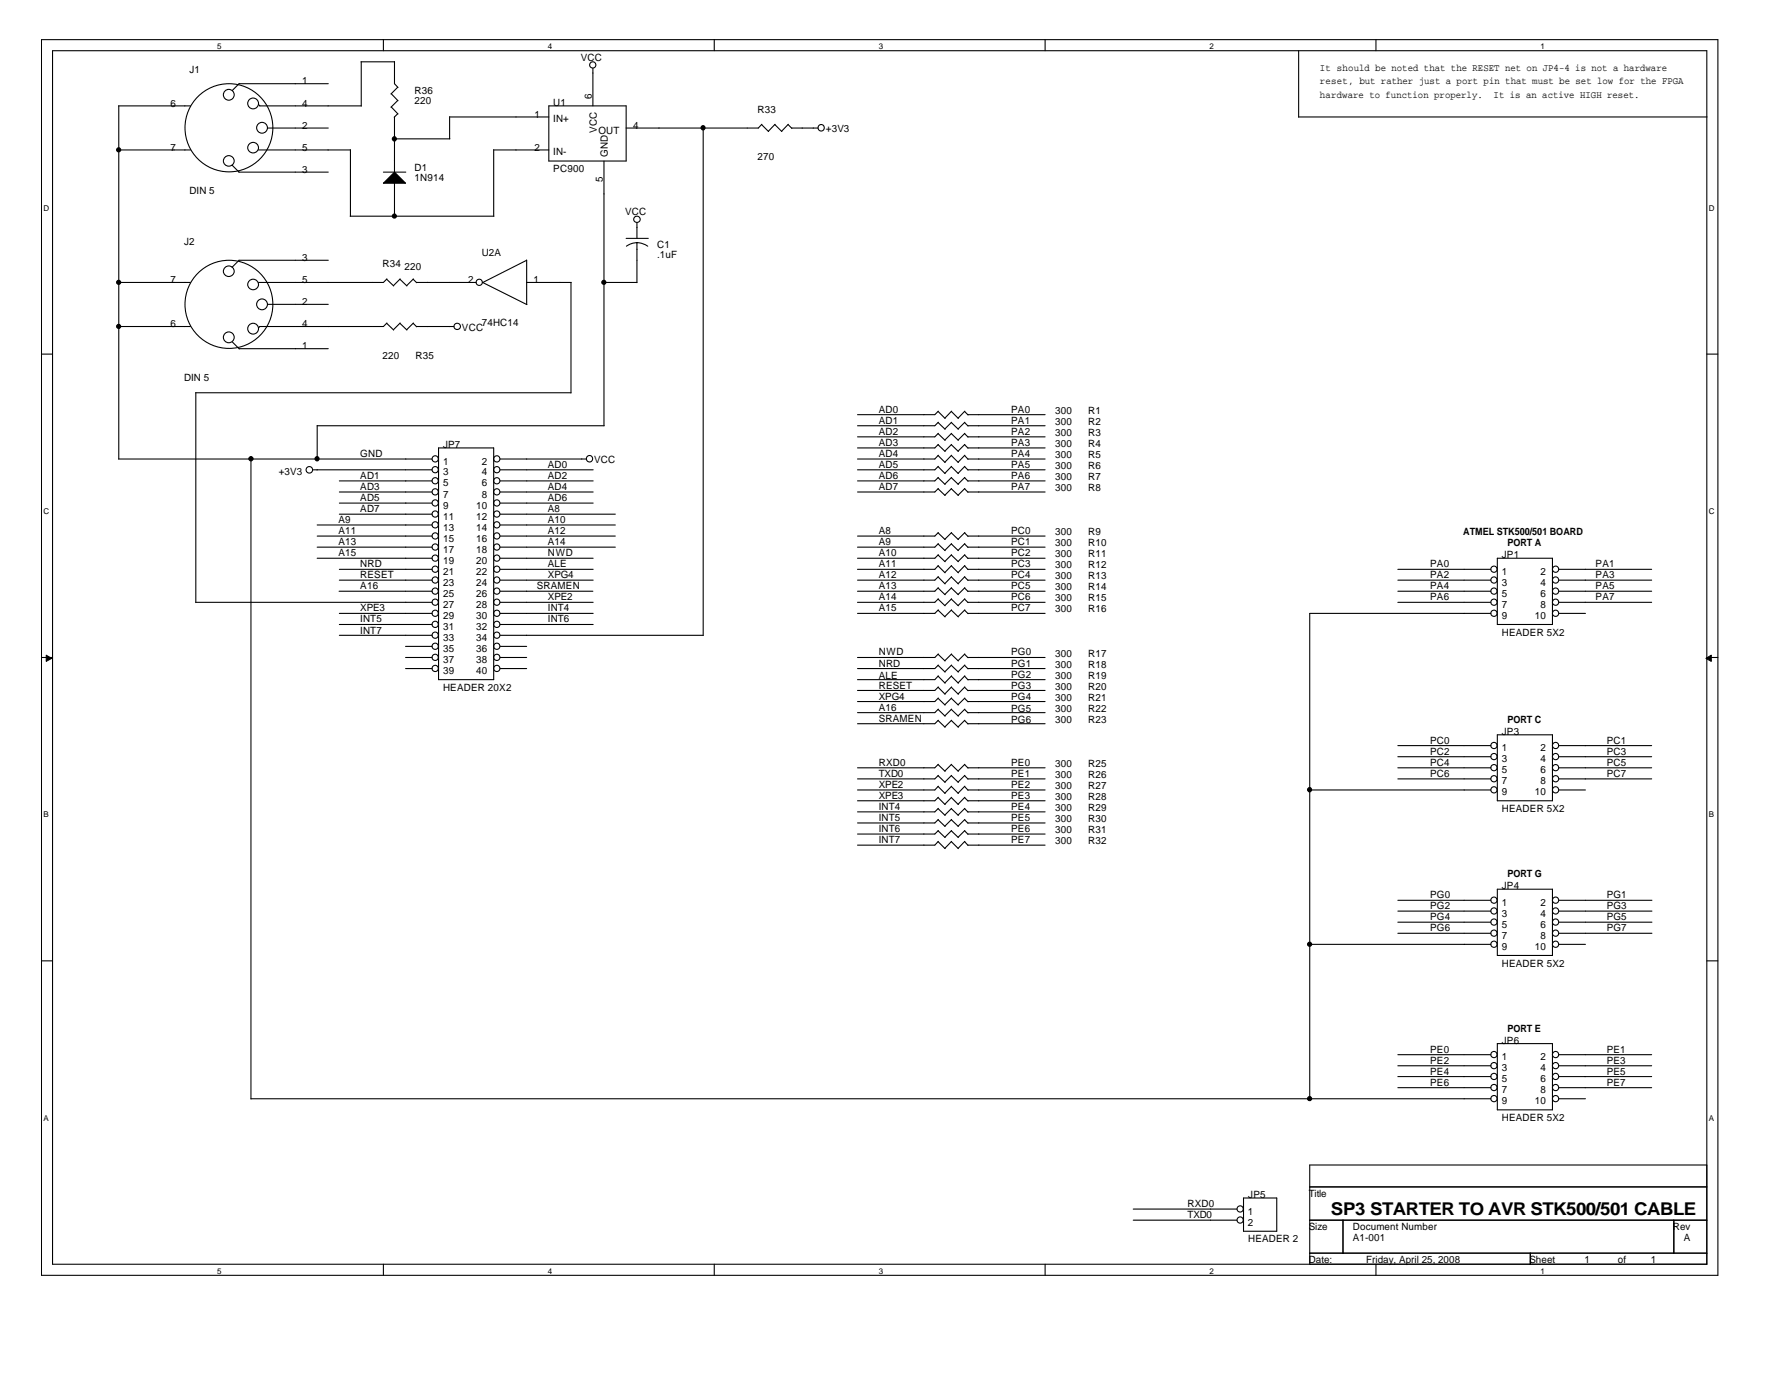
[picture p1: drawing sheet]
<svg xmlns="http://www.w3.org/2000/svg" width="279mm" height="216mm" viewBox="0 0 279 216" stroke-linecap="round" stroke-linejoin="round" font-family="sans-serif">
<g fill="none" stroke="#000" stroke-width=".17">
<path d="M6.5 6.2h262.5v193.5h-262.5zM8.2 7.9h259.1v190h-259.1zM18.6 16.6h11.2M18.6 16.6v55.3M37.4 13.1h14M37.5 13.1l-1.1 1.1M40.5 16.4l.2 .2M40.7 16.6h15.9M56.5 9.7h5.3M56.6 9.7v6.9M60 6.2v1.7M61.3 14.7l1 1.1"/>
<path d="M61.3 16.7l1 1.1M61.8 9.6v3.5l.5 .6M61.8 18.3v8.6M62.3 13.7l-1.1 1M62.3 15.7l-1.1 1.1M62.3 17.8l-.6 .6M70.4 18.3h15.6M70.4 18.3v3.4M86 16.6h12.1v8.6h-12.1zM92.9 10.7v5.9M111.9 6.2v1.7M119.3 19.5l1.1 1.1"/>
<path d="M119.3 19.5l-.5 .5h-20.7M121.3 19.5l1.1 1.1M121.4 19.5l-1.1 1.1M123.4 19.5l.6 .6M123.5 19.5l-1.1 1.1M163.7 6.2v1.7M203.4 7.9v10.5M203.4 18.3h64M215.5 6.2v1.7M18.6 23.5h11.2M36.3 25.8l1.1 1.1M37.4 26.9h14"/>
<path d="M40.5 23.5h14.4M41.9 20h9.5M54.8 33.8h22.6M54.9 23.4v10.4M60 26.9h3.6M61.8 28.6v5.3M61.8 21.7h8.7M77.3 23.5h8.7M77.3 23.4v10.4M94.6 25.2v41.5M98.1 37.3h3.4M99.8 38l.7 .1 .9 .4"/>
<path d="M99.8 38l-.7 .1-1 .4M99.8 34.9v2.4M99.8 38v6.3M110.1 20v79.5M124 20h4.1M6.5 55.4h1.7M18.6 51.1h11.2M18.6 44.2h11.2M36.4 53.5l1.1 1.1M37.4 40.7h14M37.4 54.6h14M37.4 40.7l-1.1 1.2"/>
<path d="M40.7 51.1l-.2 .2M41.9 47.6h9.5M60.6 43.7l1.1 1.1M60.6 50.6l1.1 1.1M60.6 50.6l-.6 .5h-19.3M60.6 43.7l-.6 .5h-19.5M62.6 43.7l1.1 1.1M62.6 50.6l1.1 1.1M62.7 43.7l-1.1 1M62.7 50.6l-1.1 1M64.7 43.7l.6 .6M64.7 50.6l.6 .6"/>
<path d="M64.7 43.7l-1 1M64.7 50.6l-1 1M65.2 51.1h5.9M65.2 44.2h9.4M75.6 44.2l6.9 3.5M82.5 44.2h7M82.5 40.7l-7 3.6M82.5 40.7v6.9M89.4 44.2v17.3M94.5 44.2h5.3M267.3 55.4h1.7M18.6 71.9h49.1"/>
<path d="M30.6 61.5h58.8M30.7 61.5v32.8M39.3 71.9v100.2M49 73.6h18.7M49.7 66.7h44.9M49.7 66.6v5.3M53.1 77h14.6M53.1 75.3h14.6M53.1 78.8h14.6M68.7 70.1h8.6v36.3h-8.6zM78.3 71.9h13.5M78.3 73.6h14.6"/>
<path d="M78.3 77h14.6M78.3 75.3h14.6M78.3 78.8h14.6M146.9 64.4l1.1 1.1M146.9 66.1l1.1 1.1M146.9 71.3l1.1 1.1M146.9 76.5l1.1 1.1M146.9 67.9l1.1 1M146.9 73l1.1 1.2M146.9 69.6l1.1 1.1M146.9 74.8l1.1 1M147 71.3l-.6 .6h-12.1"/>
<path d="M147 73l-.6 .6h-12.1M147 64.4l-.6 .5h-12.1M147 66.1l-.6 .6h-12.1M147 76.5l-.6 .5h-12.1M147 67.8l-.6 .6h-12.1M147 69.6l-.6 .5h-12.1M147 74.7l-.6 .6h-12.1M149 64.4l1.1 1.1M149 66.1l1.1 1.1M149 71.3l1.1 1.1M149 76.5l1.1 1.1M149 67.9l1.1 1"/>
<path d="M149 73l1.1 1.2M149 69.6l1.1 1.1M149 74.8l1.1 1M149 64.4l-1 1.1M149 66.1l-1 1.1M149 71.3l-1 1.1M149 76.5l-1 1M149 67.8l-1 1.1M149 73l-1 1.1M149 69.6l-1 1M149 74.7l-1 1.1M151.1 64.4l.5 .6"/>
<path d="M151.1 66.1l.5 .6M151.1 71.3l.5 .6M151.1 76.5l.5 .6M151.1 67.9l.5 .5M151.1 73l.5 .6M151.1 69.6l.5 .6M151.1 74.8l.5 .5M151.1 64.4l-1.1 1.1M151.1 66.1l-1.1 1.1M151.1 71.3l-1.1 1.1M151.1 76.5l-1.1 1M151.1 67.8l-1.1 1.1"/>
<path d="M151.1 73l-1.1 1.1M151.1 69.6l-1.1 1M151.1 74.7l-1.1 1.1M151.6 71.9h12.1M151.6 73.6h12.1M151.6 64.9h12.1M151.6 66.7h12.1M151.6 77h12.1M151.6 68.4h12.1M151.6 70.1h12.1M151.6 75.3h12.1M30.7 94.3h37"/>
<path d="M49.7 83.9h18M49.7 85.7h18M49.7 87.4h18M49.7 82.2h18M53.1 92.6h14.6M53.1 96h14.6M53.1 90.8h14.6M53.1 97.8h14.6M53.1 89.1h14.6M53.1 80.5h14.6M53.1 99.5h14.6M78.3 96h14.6"/>
<path d="M78.3 92.6h14.6M78.3 83.9h18.1M78.3 94.3h14.6M78.3 85.7h18.1M78.3 90.8h14.6M78.3 87.4h14.6M78.3 97.8h14.6M78.3 89.1h14.6M78.3 80.5h18.1M78.3 82.2h18.1M78.3 99.5h31.8M146.9 95.5l1.1 1.1"/>
<path d="M146.9 92.1l1.1 1M146.9 83.4l1.1 1.1M146.9 93.8l1.1 1.1M146.9 85.2l1.1 1M146.9 90.3l1.1 1.1M146.9 86.9l1.1 1.1M146.9 88.6l1.1 1.1M147 95.5l-.6 .5h-12.1M147 92l-.6 .6h-12.1M147 83.4l-.6 .5h-12.1M147 93.8l-.6 .5h-12.1M147 85.1l-.6 .6h-12.1"/>
<path d="M147 90.3l-.6 .5h-12.1M147 86.9l-.6 .5h-12.1M147 88.5l-.6 .6h-12.1M149 95.5l1.1 1.1M149 92.1l1.1 1M149 83.4l1.1 1.1M149 93.8l1.1 1.1M149 85.2l1.1 1M149 90.3l1.1 1.1M149 86.9l1.1 1.1M149 88.6l1.1 1.1M149 95.5l-1 1"/>
<path d="M149 92l-1 1.1M149 83.4l-1 1M149 93.8l-1 1M149 85.1l-1 1.1M149 90.3l-1 1.1M149 86.9l-1 1M149 88.5l-1 1.1M151.1 95.5l.5 .6M151.1 92.1l.5 .5M151.1 83.4l.5 .6M151.1 93.8l.5 .5M151.1 85.2l.5 .5"/>
<path d="M151.1 90.3l.5 .6M151.1 86.9l.5 .5M151.1 88.6l.5 .6M151.1 95.5l-1.1 1M151.1 92l-1.1 1.1M151.1 83.4l-1.1 1M151.1 93.8l-1.1 1M151.1 85.1l-1.1 1.1M151.1 90.3l-1.1 1.1M151.1 86.9l-1.1 1M151.1 88.5l-1.1 1.1M151.6 96h12.1"/>
<path d="M151.6 92.6h12.1M151.6 83.9h12.1M151.6 94.3h12.1M151.6 85.7h12.1M151.6 90.8h12.1M151.6 87.4h12.1M151.6 89.1h12.1M218.9 92.6h14.6M218.9 94.3h14.6M218.9 90.8h14.6M218.9 89.1h14.6M233.5 96h-28.4v76.1"/>
<path d="M234.5 87.4h8.6v10.4h-8.6zM244.2 96h4.1M244.2 92.6h14.5M244.2 94.3h14.5M244.2 90.8h14.5M244.2 89.1h14.5M6.5 102.9h1.7M63.5 102.9h4.2M63.5 104.7h4.2M63.5 101.2h4.2M78.3 102.9h4.2M78.3 104.7h4.2"/>
<path d="M78.3 101.2h4.2M146.9 102.4l1.1 1.1M146.9 112.8l1.1 1.1M146.9 104.2l1.1 1M146.9 109.3l1.1 1.1M146.9 105.9l1.1 1.1M146.9 107.6l1.1 1.1M146.9 119.7l1.1 1.1M146.9 111.1l1.1 1M147 102.4l-.6 .5h-12.1M147 112.8l-.6 .5h-12.1M147 119.7l-.6 .5h-12.1"/>
<path d="M147 104.1l-.6 .6h-12.1M147 109.3l-.6 .5h-12.1M147 105.8l-.6 .6h-12.1M147 107.6l-.6 .5h-12.1M147 111l-.6 .6h-12.1M149 102.4l1.1 1.1M149 112.8l1.1 1.1M149 104.2l1.1 1M149 109.3l1.1 1.1M149 105.9l1.1 1.1M149 107.6l1.1 1.1M149 119.7l1.1 1.1"/>
<path d="M149 111.1l1.1 1M149 102.4l-1 1M149 112.8l-1 1M149 104.1l-1 1.1M149 109.3l-1 1M149 105.8l-1 1.1M149 107.6l-1 1.1M149 119.7l-1 1M149 111l-1 1.1M151.1 102.4l.5 .6M151.1 112.8l.5 .6M151.1 104.2l.5 .5"/>
<path d="M151.1 109.3l.5 .6M151.1 105.9l.5 .6M151.1 107.6l.5 .5M151.1 119.7l.5 .6M151.1 111.1l.5 .5M151.1 102.4l-1.1 1M151.1 112.8l-1.1 1M151.1 104.1l-1.1 1.1M151.1 109.3l-1.1 1M151.1 105.8l-1.1 1.1M151.1 107.6l-1.1 1.1M151.1 119.7l-1.1 1"/>
<path d="M151.1 111l-1.1 1.1M151.6 102.9h12.1M151.6 113.3h12.1M151.6 104.7h12.1M151.6 109.8h12.1M151.6 106.4h12.1M151.6 108.1h12.1M151.6 111.6h12.1M218.9 116.7h14.6M218.9 118.5h14.6M234.5 115h8.6v10.4h-8.6zM244.2 116.7h14.5"/>
<path d="M244.2 118.5h14.5M267.3 102.9h1.7M146.9 121.4l1.1 1.1M146.9 126.6l1.1 1.1M146.9 123.1l1.1 1.1M146.9 124.9l1.1 1.1M146.9 131.8l1.1 1.1M146.9 128.3l1.1 1.1M146.9 130.1l1.1 1M147 121.4l-.6 .5h-12.1M147 126.6l-.6 .5h-12.1M147 123.1l-.6 .6h-12.1"/>
<path d="M147 124.8l-.6 .6h-12.1M147 131.7l-.6 .6h-12.1M147 128.3l-.6 .5h-12.1M147 130l-.6 .6h-12.1M149 121.4l1.1 1.1M149 126.6l1.1 1.1M149 123.1l1.1 1.1M149 124.9l1.1 1.1M149 131.8l1.1 1.1M149 128.3l1.1 1.1M149 130.1l1.1 1M149 121.4l-1 1.1"/>
<path d="M149 126.6l-1 1M149 123.1l-1 1.1M149 124.8l-1 1.1M149 131.7l-1 1.1M149 128.3l-1 1.1M149 130l-1 1.1M151.1 121.4l.5 .6M151.1 126.6l.5 .6M151.1 123.1l.5 .6M151.1 124.9l.5 .5M151.1 131.8l.5 .6M151.1 128.3l.5 .6"/>
<path d="M151.1 130.1l.5 .5M151.1 121.4l-1.1 1.1M151.1 126.6l-1.1 1M151.1 123.1l-1.1 1.1M151.1 124.8l-1.1 1.1M151.1 131.7l-1.1 1.1M151.1 128.3l-1.1 1.1M151.1 130l-1.1 1.1M151.6 121.9h12.1M151.6 127.1h12.1M151.6 123.7h12.1M151.6 125.4h12.1"/>
<path d="M151.6 120.2h12.1M151.6 132.3h12.1M151.6 128.8h12.1M151.6 130.6h12.1M205.1 123.7h28.4M218.9 121.9h14.6M218.9 120.2h14.6M234.5 139.2h8.6v10.4h-8.6zM244.2 121.9h14.5M244.2 123.7h4.1M244.2 120.2h14.5M6.5 150.4h1.7"/>
<path d="M205.1 147.9h28.4M218.9 141h14.6M218.9 142.6h14.6M218.9 144.4h14.6M218.9 146.1h14.6M244.2 141h14.5M244.2 142.6h14.5M244.2 144.4h14.5M244.2 146.1h14.5M244.2 147.9h4.1M267.3 150.4h1.7M39.3 172h194.2"/>
<path d="M218.9 165.1h14.6M218.9 166.9h14.6M218.9 168.6h14.6M218.9 170.3h14.6M234.5 163.4h8.6v10.4h-8.6zM244.2 165.1h14.5M244.2 166.9h14.5M244.2 168.6h14.5M244.2 170.3h14.5M244.2 172h4.1M60 197.9v1.8M111.9 197.9v1.8"/>
<path d="M163.7 197.9v1.8M177.5 191h16.2M177.5 189.3h16.2M194.8 187.6h5.2v5.2h-5.2zM205.1 185.8h62.2M205.1 191h62.2M205.1 196.2h62.2M210.3 191v5.2M215.5 197.9v1.8M239.7 196.2v1.7M262.1 191v5.2M267.3 182.4h-62.2v15.5"/>
<circle cx="35.8" cy="14.8" r=".85"/>
<circle cx="39.6" cy="16.2" r=".85"/>
<circle cx="92.8" cy="10.2" r=".49"/>
<circle cx="35.8" cy="25.2" r=".84"/>
<circle cx="35.8" cy="20" r="6.9"/>
<circle cx="39.7" cy="23.1" r=".84"/>
<circle cx="41" cy="20" r=".85"/>
<circle cx="99.8" cy="34.3" r=".5"/>
<circle cx="128.6" cy="20" r=".5"/>
<circle cx="35.8" cy="52.8" r=".85"/>
<circle cx="35.8" cy="42.5" r=".84"/>
<circle cx="35.8" cy="47.6" r="6.9"/>
<circle cx="39.6" cy="51.5" r=".85"/>
<circle cx="39.7" cy="44.5" r=".84"/>
<circle cx="41" cy="47.6" r=".85"/>
<circle cx="71.6" cy="51.1" r=".5"/>
<circle cx="75.1" cy="44.2" r=".49"/>
<circle cx="48.4" cy="73.6" r=".51"/>
<circle cx="68.2" cy="75.3" r=".49"/>
<circle cx="68.2" cy="71.8" r=".49"/>
<circle cx="68.2" cy="78.7" r=".49"/>
<circle cx="68.2" cy="73.5" r=".49"/>
<circle cx="68.2" cy="77" r=".49"/>
<circle cx="77.8" cy="71.8" r=".49"/>
<circle cx="77.8" cy="75.3" r=".49"/>
<circle cx="77.8" cy="78.7" r=".49"/>
<circle cx="77.8" cy="73.5" r=".49"/>
<circle cx="77.8" cy="77" r=".49"/>
<circle cx="92.3" cy="71.8" r=".5"/>
<circle cx="68.2" cy="97.8" r=".49"/>
<circle cx="68.2" cy="82.2" r=".49"/>
<circle cx="68.2" cy="85.6" r=".49"/>
<circle cx="68.2" cy="90.8" r=".49"/>
<circle cx="68.2" cy="92.5" r=".49"/>
<circle cx="68.2" cy="80.5" r=".49"/>
<circle cx="68.2" cy="87.4" r=".49"/>
<circle cx="68.2" cy="94.3" r=".49"/>
<circle cx="68.2" cy="83.9" r=".49"/>
<circle cx="68.2" cy="99.4" r=".49"/>
<circle cx="68.2" cy="89.1" r=".49"/>
<circle cx="68.2" cy="96" r=".49"/>
<circle cx="77.8" cy="85.6" r=".49"/>
<circle cx="77.8" cy="94.3" r=".49"/>
<circle cx="77.8" cy="82.2" r=".49"/>
<circle cx="77.8" cy="90.8" r=".49"/>
<circle cx="77.8" cy="92.5" r=".49"/>
<circle cx="77.8" cy="97.8" r=".49"/>
<circle cx="77.8" cy="80.5" r=".49"/>
<circle cx="77.8" cy="83.9" r=".49"/>
<circle cx="77.8" cy="87.4" r=".49"/>
<circle cx="77.8" cy="99.4" r=".49"/>
<circle cx="77.8" cy="89.1" r=".49"/>
<circle cx="77.8" cy="96" r=".49"/>
<circle cx="234" cy="94.3" r=".49"/>
<circle cx="234" cy="90.8" r=".49"/>
<circle cx="234" cy="92.5" r=".49"/>
<circle cx="234" cy="89.1" r=".49"/>
<circle cx="234" cy="96" r=".49"/>
<circle cx="243.6" cy="94.3" r=".49"/>
<circle cx="243.6" cy="90.8" r=".49"/>
<circle cx="243.6" cy="92.5" r=".49"/>
<circle cx="243.6" cy="89.1" r=".49"/>
<circle cx="243.6" cy="96" r=".49"/>
<circle cx="68.2" cy="104.7" r=".49"/>
<circle cx="68.2" cy="101.2" r=".49"/>
<circle cx="68.2" cy="102.9" r=".49"/>
<circle cx="77.8" cy="104.7" r=".49"/>
<circle cx="77.8" cy="101.2" r=".49"/>
<circle cx="77.8" cy="102.9" r=".49"/>
<circle cx="234" cy="118.5" r=".49"/>
<circle cx="234" cy="116.7" r=".49"/>
<circle cx="243.6" cy="116.7" r=".49"/>
<circle cx="243.6" cy="118.5" r=".49"/>
<circle cx="234" cy="120.2" r=".49"/>
<circle cx="234" cy="123.7" r=".49"/>
<circle cx="234" cy="121.9" r=".49"/>
<circle cx="243.6" cy="123.7" r=".49"/>
<circle cx="243.6" cy="120.2" r=".49"/>
<circle cx="243.6" cy="121.9" r=".49"/>
<circle cx="234" cy="146.1" r=".49"/>
<circle cx="234" cy="147.8" r=".49"/>
<circle cx="234" cy="142.6" r=".49"/>
<circle cx="234" cy="144.4" r=".49"/>
<circle cx="234" cy="140.9" r=".49"/>
<circle cx="243.6" cy="146.1" r=".49"/>
<circle cx="243.6" cy="147.8" r=".49"/>
<circle cx="243.6" cy="142.6" r=".49"/>
<circle cx="243.6" cy="144.4" r=".49"/>
<circle cx="243.6" cy="140.9" r=".49"/>
<circle cx="234" cy="168.5" r=".49"/>
<circle cx="234" cy="165.1" r=".49"/>
<circle cx="234" cy="170.3" r=".49"/>
<circle cx="234" cy="172" r=".49"/>
<circle cx="234" cy="166.8" r=".49"/>
<circle cx="243.6" cy="165.1" r=".49"/>
<circle cx="243.6" cy="170.3" r=".49"/>
<circle cx="243.6" cy="168.5" r=".49"/>
<circle cx="243.6" cy="172" r=".49"/>
<circle cx="243.6" cy="166.8" r=".49"/>
<circle cx="194.2" cy="189.3" r=".49"/>
<circle cx="194.2" cy="191" r=".49"/>
</g>
<g fill="#000" stroke="#000" stroke-width=".16">
<path d="M7.2 102.6l.9 .5-.9 .4z" fill-rule="evenodd"/>
<path d="M267.2 103.1l.8-.5v.9z" fill-rule="evenodd"/>
</g>
<g fill="#000" stroke="#000" stroke-width=".17">
<path d="M60 28.7l1.8-1.8 1.7 1.8z" fill-rule="evenodd"/>
<circle cx="18.6" cy="23.5" r=".32"/>
<circle cx="61.8" cy="21.7" r=".33"/>
<circle cx="61.8" cy="33.8" r=".32"/>
<circle cx="110.1" cy="20" r=".33"/>
<circle cx="18.6" cy="51.1" r=".32"/>
<circle cx="18.6" cy="44.2" r=".32"/>
<circle cx="94.6" cy="44.2" r=".32"/>
<circle cx="39.3" cy="71.8" r=".33"/>
<circle cx="49.6" cy="71.8" r=".33"/>
<circle cx="205.1" cy="123.6" r=".33"/>
<circle cx="205.1" cy="147.8" r=".32"/>
<circle cx="205.1" cy="172" r=".32"/>
</g>
<text font-size="2.8" x="208.4" y="190.3">SP3 STARTER TO AVR STK500/501 CABLE</text>
<g font-size="1.6">
<text x="29.7" y="11.4">J1</text>
<text x="91" y="9.5">VCC</text>
<text x="206.7" y="11">It should be noted that the RESET net on JP4-4 is not a hardware</text>
<text x="26.7" y="16.7">6</text>
<text x="47.3" y="13.2">1</text>
<text x="47.3" y="16.7">4</text>
<text x="64.9" y="14.7">R36</text>
<text x="64.9" y="16.3">220</text>
<text x="86.7" y="16.6">U1</text>
<text x="92.7" y="15.5" transform="rotate(-90 92.7 15.5)">6</text>
<text x="118.6" y="17.7">R33</text>
<text x="206.7" y="13.2">reset, but rather just a port pin that must be set low for the FPGA</text>
<text x="206.7" y="15.3">hardware to function properly.</text>
<text x="233.9" y="15.3">It is an active HIGH reset.</text>
<text x="26.7" y="23.6">7</text>
<text x="47.3" y="20.2">2</text>
<text x="47.3" y="23.6">5</text>
<text x="83.7" y="18.4">1</text>
<text x="83.7" y="23.6">2</text>
<text x="86.7" y="19.2">IN+</text>
<text x="93.5" y="20.8" transform="rotate(-90 93.5 20.8)">VCC</text>
<text x="93.7" y="20.9">OUT</text>
<text x="99.1" y="20.2">4</text>
<text x="129.3" y="20.7">+3V3</text>
<text x="47.3" y="27.1">3</text>
<text x="64.9" y="26.8">D1</text>
<text x="64.9" y="28.4">1N914</text>
<text x="86.7" y="27">PC900</text>
<text x="86.7" y="24.3">IN-</text>
<text x="94.4" y="28.4" transform="rotate(-90 94.4 28.4)">5</text>
<text x="95.2" y="24.5" transform="rotate(-90 95.2 24.5)">GND</text>
<text x="118.6" y="25.1">270</text>
<text x="29.7" y="30.4">DIN 5</text>
<text x="97.9" y="33.7">VCC</text>
<text x="28.8" y="38.4">J2</text>
<text x="47.3" y="40.9">3</text>
<text x="59.9" y="41.8">R34</text>
<text x="75.4" y="40.1">U2A</text>
<text x="102.9" y="38.9">C1</text>
<text x="102.9" y="40.4">.1uF</text>
<text x="26.7" y="44.3">7</text>
<text x="47.3" y="47.8">2</text>
<text x="47.3" y="44.3">5</text>
<text x="63.4" y="42.3">220</text>
<text x="73.3" y="44.3">2</text>
<text x="83.6" y="44.3">1</text>
<text x="26.7" y="51.2">6</text>
<text x="47.3" y="51.2">4</text>
<text x="72.3" y="51.9">VCC</text>
<text x="75.4" y="51">74HC14</text>
<text x="28.8" y="59.6">DIN 5</text>
<text x="47.3" y="54.7">1</text>
<text x="59.9" y="56.2">220</text>
<text x="65.1" y="56.2">R35</text>
<text x="137.6" y="64.6">AD0</text>
<text x="158.4" y="64.6">PA0</text>
<text x="165.3" y="64.8">300</text>
<text x="170.4" y="64.8">R1</text>
<text x="56.4" y="71.5">GND</text>
<text x="69.4" y="70.1">JP7</text>
<text x="137.6" y="66.3">AD1</text>
<text x="137.6" y="68.1">AD2</text>
<text x="137.6" y="69.8">AD3</text>
<text x="137.6" y="71.5">AD4</text>
<text x="158.4" y="66.3">PA1</text>
<text x="158.4" y="68.1">PA2</text>
<text x="158.4" y="69.8">PA3</text>
<text x="158.4" y="71.5">PA4</text>
<text x="165.3" y="66.5">300</text>
<text x="165.3" y="71.7">300</text>
<text x="165.3" y="68.2">300</text>
<text x="165.3" y="70">300</text>
<text x="170.4" y="66.5">R2</text>
<text x="170.4" y="71.7">R5</text>
<text x="170.4" y="68.2">R3</text>
<text x="170.4" y="70">R4</text>
<text x="43.6" y="74.3">+3V3</text>
<text x="56.4" y="76.7">AD3</text>
<text x="56.4" y="75">AD1</text>
<text x="69.4" y="72.7">1</text>
<text x="69.4" y="74.4">3</text>
<text x="69.4" y="76.2">5</text>
<text x="69.4" y="77.9">7</text>
<text x="75.4" y="72.7">2</text>
<text x="75.4" y="74.4">4</text>
<text x="75.4" y="76.2">6</text>
<text x="75.4" y="77.9">8</text>
<text x="85.8" y="73.3">AD0</text>
<text x="85.8" y="75">AD2</text>
<text x="85.8" y="76.7">AD4</text>
<text x="93" y="72.6">VCC</text>
<text x="137.6" y="73.3">AD5</text>
<text x="137.6" y="75">AD6</text>
<text x="137.6" y="76.7">AD7</text>
<text x="158.4" y="73.3">PA5</text>
<text x="158.4" y="75">PA6</text>
<text x="158.4" y="76.7">PA7</text>
<text x="165.3" y="76.9">300</text>
<text x="165.3" y="73.4">300</text>
<text x="165.3" y="75.1">300</text>
<text x="170.4" y="76.9">R8</text>
<text x="170.4" y="73.4">R6</text>
<text x="170.4" y="75.1">R7</text>
<text x="53" y="83.6">A11</text>
<text x="53" y="81.9">A9</text>
<text x="56.4" y="80.2">AD7</text>
<text x="56.4" y="78.4">AD5</text>
<text x="69.4" y="79.6">9</text>
<text x="69.4" y="81.4">11</text>
<text x="69.4" y="83.1">13</text>
<text x="74.5" y="79.6">10</text>
<text x="74.5" y="81.4">12</text>
<text x="74.5" y="83.1">14</text>
<text x="85.8" y="80.2">A8</text>
<text x="85.8" y="78.4">AD6</text>
<text x="85.8" y="83.6">A12</text>
<text x="85.8" y="81.9">A10</text>
<text x="137.6" y="83.6">A8</text>
<text x="158.4" y="83.6">PC0</text>
<text x="165.3" y="83.8">300</text>
<text x="170.4" y="83.8">R9</text>
<text x="229.2" y="83.8">ATMEL STK500/501 BOARD</text>
<text x="53" y="87.1">A15</text>
<text x="53" y="85.3">A13</text>
<text x="56.4" y="88.8">NRD</text>
<text x="69.4" y="84.8">15</text>
<text x="69.4" y="86.5">17</text>
<text x="69.4" y="88.3">19</text>
<text x="74.5" y="84.8">16</text>
<text x="74.5" y="86.5">18</text>
<text x="74.5" y="88.3">20</text>
<text x="85.8" y="85.3">A14</text>
<text x="85.8" y="88.8">ALE</text>
<text x="85.8" y="87.1">NWD</text>
<text x="137.6" y="87.1">A10</text>
<text x="137.6" y="88.8">A11</text>
<text x="137.6" y="85.3">A9</text>
<text x="158.4" y="85.3">PC1</text>
<text x="158.4" y="87.1">PC2</text>
<text x="158.4" y="88.8">PC3</text>
<text x="165.3" y="85.5">300</text>
<text x="165.3" y="87.2">300</text>
<text x="165.3" y="89">300</text>
<text x="170.4" y="85.5">R10</text>
<text x="170.4" y="87.2">R11</text>
<text x="170.4" y="89">R12</text>
<text x="224" y="88.8">PA0</text>
<text x="235.2" y="87.4">JP1</text>
<text x="236.1" y="85.6">PORT A</text>
<text x="249.9" y="88.8">PA1</text>
<text x="56.4" y="95.7">XPE3</text>
<text x="56.4" y="92.2">A16</text>
<text x="56.4" y="90.6">RESET</text>
<text x="69.4" y="90">21</text>
<text x="69.4" y="91.7">23</text>
<text x="69.4" y="93.4">25</text>
<text x="69.4" y="95.2">27</text>
<text x="74.5" y="90">22</text>
<text x="74.5" y="91.7">24</text>
<text x="74.5" y="93.4">26</text>
<text x="74.5" y="95.2">28</text>
<text x="84.1" y="92.2">SRAMEN</text>
<text x="85.8" y="95.7">INT4</text>
<text x="85.8" y="94">XPE2</text>
<text x="85.8" y="90.6">XPG4</text>
<text x="137.6" y="90.6">A12</text>
<text x="137.6" y="92.2">A13</text>
<text x="137.6" y="95.7">A15</text>
<text x="137.6" y="94">A14</text>
<text x="158.4" y="94">PC6</text>
<text x="158.4" y="90.6">PC4</text>
<text x="158.4" y="95.7">PC7</text>
<text x="158.4" y="92.2">PC5</text>
<text x="165.3" y="95.9">300</text>
<text x="165.3" y="92.4">300</text>
<text x="165.3" y="94.1">300</text>
<text x="165.3" y="90.7">300</text>
<text x="170.4" y="95.9">R16</text>
<text x="170.4" y="92.4">R14</text>
<text x="170.4" y="94.1">R15</text>
<text x="170.4" y="90.7">R13</text>
<text x="224" y="90.6">PA2</text>
<text x="224" y="92.2">PA4</text>
<text x="224" y="94">PA6</text>
<text x="235.2" y="90">1</text>
<text x="235.2" y="91.7">3</text>
<text x="235.2" y="93.4">5</text>
<text x="235.2" y="95.2">7</text>
<text x="241.3" y="90">2</text>
<text x="241.3" y="91.7">4</text>
<text x="241.3" y="93.4">6</text>
<text x="241.3" y="95.2">8</text>
<text x="249.9" y="92.2">PA5</text>
<text x="249.9" y="90.6">PA3</text>
<text x="249.9" y="94">PA7</text>
<text x="56.4" y="99.2">INT7</text>
<text x="56.4" y="97.5">INT5</text>
<text x="69.4" y="96.9">29</text>
<text x="69.4" y="98.6">31</text>
<text x="69.4" y="100.3">33</text>
<text x="74.5" y="96.9">30</text>
<text x="74.5" y="98.6">32</text>
<text x="74.5" y="100.3">34</text>
<text x="85.8" y="97.5">INT6</text>
<text x="235.2" y="99.5">HEADER 5X2</text>
<text x="235.2" y="96.9">9</text>
<text x="240.4" y="96.9">10</text>
<text x="69.4" y="102.1">35</text>
<text x="69.4" y="103.8">37</text>
<text x="69.4" y="105.5">39</text>
<text x="74.5" y="102.1">36</text>
<text x="74.5" y="103.8">38</text>
<text x="74.5" y="105.5">40</text>
<text x="137.6" y="106.3">ALE</text>
<text x="137.6" y="107.8">RESET</text>
<text x="137.6" y="102.6">NWD</text>
<text x="137.6" y="104.4">NRD</text>
<text x="158.4" y="102.6">PG0</text>
<text x="158.4" y="104.4">PG1</text>
<text x="158.4" y="106.1">PG2</text>
<text x="158.4" y="107.8">PG3</text>
<text x="165.3" y="102.8">300</text>
<text x="165.3" y="104.5">300</text>
<text x="165.3" y="106.3">300</text>
<text x="165.3" y="108">300</text>
<text x="170.4" y="102.8">R17</text>
<text x="170.4" y="104.5">R18</text>
<text x="170.4" y="106.3">R19</text>
<text x="170.4" y="108">R20</text>
<text x="69.4" y="108.2">HEADER 20X2</text>
<text x="137.6" y="109.5">XPG4</text>
<text x="137.6" y="111.3">A16</text>
<text x="137.6" y="113">SRAMEN</text>
<text x="158.4" y="109.5">PG4</text>
<text x="158.4" y="113.2">PG6</text>
<text x="158.4" y="111.4">PG5</text>
<text x="165.3" y="113.2">300</text>
<text x="165.3" y="109.7">300</text>
<text x="165.3" y="111.4">300</text>
<text x="170.4" y="113.2">R23</text>
<text x="170.4" y="109.7">R21</text>
<text x="170.4" y="111.4">R22</text>
<text x="236.1" y="113.2">PORT C</text>
<text x="137.6" y="119.9">RXD0</text>
<text x="158.4" y="119.9">PE0</text>
<text x="224" y="119.9">PC4</text>
<text x="224" y="116.5">PC0</text>
<text x="224" y="118.2">PC2</text>
<text x="235.2" y="115.1">JP3</text>
<text x="235.2" y="117.6">1</text>
<text x="235.2" y="119.3">3</text>
<text x="241.3" y="117.6">2</text>
<text x="241.3" y="119.3">4</text>
<text x="251.6" y="119.9">PC5</text>
<text x="251.6" y="116.5">PC1</text>
<text x="251.6" y="118.2">PC3</text>
<text x="137.6" y="123.4">XPE2</text>
<text x="137.6" y="125.1">XPE3</text>
<text x="137.6" y="121.6">TXD0</text>
<text x="158.4" y="121.6">PE1</text>
<text x="158.4" y="123.4">PE2</text>
<text x="158.4" y="125.1">PE3</text>
<text x="165.3" y="121.8">300</text>
<text x="165.3" y="123.5">300</text>
<text x="165.3" y="125.3">300</text>
<text x="165.3" y="120.1">300</text>
<text x="170.4" y="121.8">R26</text>
<text x="170.4" y="123.5">R27</text>
<text x="170.4" y="125.3">R28</text>
<text x="170.4" y="120.1">R25</text>
<text x="224" y="121.6">PC6</text>
<text x="235.2" y="121.1">5</text>
<text x="235.2" y="122.8">7</text>
<text x="235.2" y="124.5">9</text>
<text x="240.4" y="124.5">10</text>
<text x="241.3" y="121.1">6</text>
<text x="241.3" y="122.8">8</text>
<text x="251.6" y="121.6">PC7</text>
<text x="137.6" y="126.8">INT4</text>
<text x="137.6" y="128.5">INT5</text>
<text x="137.6" y="132">INT7</text>
<text x="137.6" y="130.3">INT6</text>
<text x="158.4" y="130.3">PE6</text>
<text x="158.4" y="126.8">PE4</text>
<text x="158.4" y="132">PE7</text>
<text x="158.4" y="128.5">PE5</text>
<text x="165.3" y="127">300</text>
<text x="165.3" y="128.7">300</text>
<text x="165.3" y="130.4">300</text>
<text x="170.4" y="127">R29</text>
<text x="170.4" y="128.7">R30</text>
<text x="170.4" y="130.4">R31</text>
<text x="235.2" y="127.1">HEADER 5X2</text>
<text x="165.3" y="132.2">300</text>
<text x="170.4" y="132.2">R32</text>
<text x="236.1" y="137.4">PORT G</text>
<text x="224" y="140.6">PG0</text>
<text x="224" y="142.4">PG2</text>
<text x="235.2" y="139.2">JP4</text>
<text x="235.2" y="141.8">1</text>
<text x="235.2" y="143.5">3</text>
<text x="241.3" y="141.8">2</text>
<text x="241.3" y="143.5">4</text>
<text x="251.6" y="140.6">PG1</text>
<text x="251.6" y="142.4">PG3</text>
<text x="224" y="144.1">PG4</text>
<text x="224" y="145.8">PG6</text>
<text x="235.2" y="145.2">5</text>
<text x="235.2" y="147">7</text>
<text x="235.2" y="148.7">9</text>
<text x="240.4" y="148.7">10</text>
<text x="241.3" y="145.2">6</text>
<text x="241.3" y="147">8</text>
<text x="251.6" y="144.1">PG5</text>
<text x="251.6" y="145.8">PG7</text>
<text x="235.2" y="151.3">HEADER 5X2</text>
<text x="236.1" y="161.5">PORT E</text>
<text x="224" y="164.8">PE0</text>
<text x="224" y="166.5">PE2</text>
<text x="235.2" y="163.4">JP6</text>
<text x="235.2" y="166">1</text>
<text x="235.2" y="167.7">3</text>
<text x="241.3" y="166">2</text>
<text x="241.3" y="167.7">4</text>
<text x="251.6" y="164.8">PE1</text>
<text x="251.6" y="166.5">PE3</text>
<text x="224" y="168.3">PE4</text>
<text x="224" y="170">PE6</text>
<text x="235.2" y="169.4">5</text>
<text x="235.2" y="171.2">7</text>
<text x="235.2" y="172.9">9</text>
<text x="240.4" y="172.9">10</text>
<text x="241.3" y="169.4">6</text>
<text x="241.3" y="171.2">8</text>
<text x="251.6" y="168.3">PE5</text>
<text x="251.6" y="170">PE7</text>
<text x="235.2" y="175.5">HEADER 5X2</text>
<text x="186" y="189">RXD0</text>
<text x="186" y="190.7">TXD0</text>
<text x="195.5" y="190.2">1</text>
<text x="195.5" y="191.9">2</text>
<text x="195.5" y="187.6">JP5</text>
<text x="205" y="187.4">Title</text>
<text x="195.5" y="194.5">HEADER 2</text>
<text x="205" y="192.6">Size</text>
<text x="205" y="197.8">Date:</text>
<text x="211.9" y="192.6">Document Number</text>
<text x="211.9" y="194.4">A1-001</text>
<text x="214" y="197.8">Friday, April 25, 2008</text>
<text x="239.5" y="197.8">Sheet</text>
<text x="248.2" y="197.8">1</text>
<text x="253.4" y="197.8">of</text>
<text x="258.5" y="197.8">1</text>
<text x="262" y="192.6">Rev</text>
<text x="263.7" y="194.4">A</text>
</g>
<g font-size="1.3">
<text x="34" y="7.7">5</text>
<text x="85.8" y="7.7">4</text>
<text x="137.6" y="7.7">3</text>
<text x="189.4" y="7.7">2</text>
<text x="241.3" y="7.7">1</text>
<text x="6.8" y="33">D</text>
<text x="267.6" y="33">D</text>
<text x="6.8" y="80.5">C</text>
<text x="267.6" y="80.5">C</text>
<text x="6.8" y="128">B</text>
<text x="267.6" y="128">B</text>
<text x="6.8" y="175.5">A</text>
<text x="267.6" y="175.5">A</text>
<text x="34" y="199.4">5</text>
<text x="85.8" y="199.4">4</text>
<text x="137.6" y="199.4">3</text>
<text x="189.4" y="199.4">2</text>
<text x="241.3" y="199.4">1</text>
</g>
</svg>
